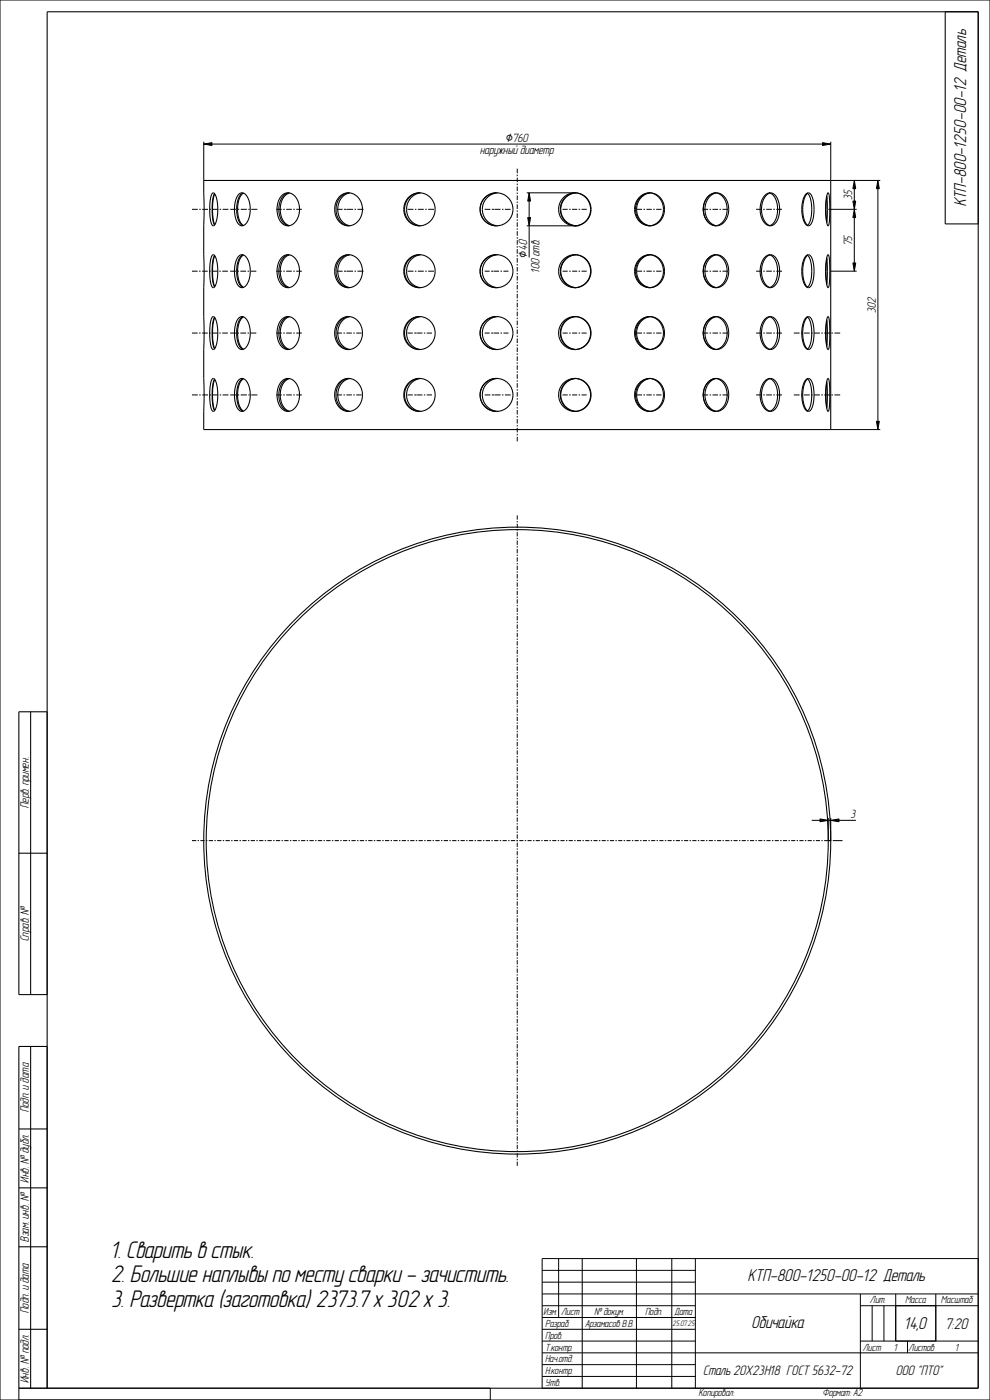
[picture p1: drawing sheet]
<svg xmlns="http://www.w3.org/2000/svg" width="420mm" height="594mm" viewBox="0 0 420 594" stroke-linecap="round" stroke-linejoin="round" font-family="sans-serif">
<path d="M86.4 61.1l3.5-.6v1.2zM348.9 60.5l3.5 .6-3.5 .6zM362.4 76.6l.6 3.5h-1.2zM372.4 76.6l.6 3.5h-1.2zM223.9 92.3h1.2l-.6 3.5zM224.5 81.8l.6 3.5h-1.2zM361.8 85.3h1.2l-.6 3.5zM362.4 88.8l.6 3.5h-1.2zM361.8 111.6h1.2l-.6 3.5zM371.8 178.8h1.2l-.6 3.5zM347.9 347.5l3.5 .6-3.5 .6zM352.4 348.1l3.5-.6v1.2z" fill="#000"/>
<g fill="none" stroke="#000" stroke-width=".42">
<path d="M0 0h420v594h-420zM86.4 61.1l3.5-.6v1.2zM86.4 60.1v16.5M89.9 61.1h259M219.4 71.6v1.9M219.4 74.1v.6M219.4 75.4v1.9M219.4 77.9v.6M219.4 79.1v2M348.9 60.5l3.5 .6-3.5 .6zM352.4 60.1v16.5h21M362.4 76.6l.6 3.5h-1.2z"/>
<path d="M372.4 76.6l.6 3.5h-1.2zM81.4 88.8h2.5M84.5 88.8h.7M85.8 88.8h2.4M88.9 88.8h.6M90.1 88.8h2.5M93.2 88.8h.6M94.5 88.8h2.4M97.7 88.8h2.6M100.9 88.8h.6M102.1 88.8h2.6M105.3 88.8h.7"/>
<path d="M106.6 88.8h2.6M117.2 88.8h2.4M120.2 88.8h.6M121.4 88.8h2.4M124.4 88.8h.7M125.7 88.8h2.4M142.8 88.8h2.5M146 88.8h.6M146.6 88.8h.1M147.2 88.8h2.6M150.4 88.8h.6M151.6 88.8h2.6"/>
<path d="M172.9 88.8h2.5M176 88.8h.6M177.3 88.8h2.5M180.4 88.8h.6M181.6 88.8h2.6M205.6 88.8h2.4M208.7 88.8h.6M209.3 88.8h.1M209.9 88.8h2.4M213 88.8h.6M214.2 88.8h2.4M219.4 81.7v.6"/>
<path d="M219.4 82.9v2M219.4 85.5v.6M219.4 86.7v2M219.4 89.3v.6M219.4 90.5v2M219.4 93.1v.6M219.4 94.3v1.9M219.4 96.9v.6M219.4 98.1v1.9M223.5 95.8h22.1M223.5 81.8h20M223.9 92.3h1.2l-.6 3.5z"/>
<path d="M224.5 81.8l.6 3.5h-1.2zM224.5 85.3v7M224.5 95.8v13.5M238.7 88.8h2.1M241.5 88.8h.6M242.7 88.8h2.2M245.5 88.8h.6M246.7 88.8h2.2M270.1 88.8h2.3M273 88.8h.6M274.2 88.8h2.3M277.1 88.8h.7"/>
<path d="M278.4 88.8h2.2M298.1 88.8h2.3M301 88.8h.7M302.3 88.8h2.3M305.3 88.8h.6M306.5 88.8h2.4M320.8 88.8h2.4M323.8 88.8h.6M325 88.8h2.5M328.1 88.8h.6M329.3 88.8h2.5M351.4 88.8h12"/>
<path d="M361.8 85.3h1.2l-.6 3.5zM362.4 88.8l.6 3.5h-1.2zM362.4 80.1v5.2M362.4 92.3v19.3M372.4 80.1v98.7M81.4 115.1h2.4M84.5 115.1h.6M85.7 115.1h2.4M88.8 115.1h.6M90 115.1h2.4M93 115.1h.7M94.3 115.1h2.4"/>
<path d="M97.7 115.1h2.4M100.7 115.1h.7M102 115.1h2.4M105.1 115.1h.6M106.3 115.1h2.4M117.2 115.1h2.4M120.2 115.1h.6M121.4 115.1h2.4M124.4 115.1h.7M125.7 115.1h2.4M142.8 115.1h2.5M146 115.1h.6"/>
<path d="M146.6 115.1h.1M147.2 115.1h2.6M150.4 115.1h.6M151.6 115.1h2.6M172.9 115.1h2.5M176 115.1h.6M177.3 115.1h2.5M180.4 115.1h.6M181.6 115.1h2.6M205.6 115.1h2.1M208.4 115.1h.6M209 115.1h.1"/>
<path d="M209.6 115.1h2.1M212.3 115.1h.7M213.6 115.1h2.1M219.4 100.7v.6M219.4 101.9v1.9M219.4 104.4v.7M219.4 105.7v1.9M219.4 108.2v.7M219.4 109.5v1.9M219.4 112v.7M219.4 113.3v1.9M219.4 115.8v.6"/>
<path d="M219.4 117.1v1.9M219.4 119.6v.6M238.7 115.1h2.1M241.5 115.1h.6M242.7 115.1h2.2M245.5 115.1h.6M246.7 115.1h2.2M270.1 115.1h2.3M273 115.1h.6M274.2 115.1h2.3M277.1 115.1h.7M278.4 115.1h2.2"/>
<path d="M298.1 115.1h2.3M301 115.1h.7M302.3 115.1h2.3M305.3 115.1h.6M306.5 115.1h2.4M320.8 115.1h2.4M323.8 115.1h.6M325 115.1h2.5M328.1 115.1h.6M329.3 115.1h2.5M352.4 115.1h11M361.8 111.6h1.2l-.6 3.5z"/>
<path d="M219.4 120.9v1.9M219.4 123.4v.6M219.4 124.7v1.9M219.4 127.2v.6M219.4 128.4v2M219.4 131v.6M219.4 132.2v2M219.4 134.8v.6M219.4 136v2M219.4 138.6v.6M219.4 139.8v2M81.4 141.3h2.4"/>
<path d="M84.5 141.3h.6M85.7 141.3h2.4M88.8 141.3h.6M90 141.3h2.4M93 141.3h.7M94.3 141.3h2.4M97.7 141.3h2.4M100.7 141.3h.7M102 141.3h2.4M105.1 141.3h.6M106.3 141.3h2.4M117.2 141.3h2.4"/>
<path d="M120.2 141.3h.6M121.4 141.3h2.4M124.4 141.3h.7M125.7 141.3h2.4M142.8 141.3h2.3M145.7 141.3h.6M147 141.3h2.3M149.9 141.3h.6M151.1 141.3h2.3M172.9 141.3h2.2M175.7 141.3h.7M176.4 141.3h.1"/>
<path d="M177 141.3h2.2M179.8 141.3h.6M181.1 141.3h2.2M205.6 141.3h2.1M208.4 141.3h.6M209 141.3h.1M209.6 141.3h2.1M212.3 141.3h.7M213.6 141.3h2.1M219.4 142.4v.6M219.4 143.6v1.9M219.4 146.2v.6"/>
<path d="M219.4 147.4v1.9M219.4 150v.6M219.4 151.2v1.9M219.4 153.8v.6M219.4 155v1.9M219.4 157.5v.7M219.4 158.8v1.9M238.7 141.3h2.1M241.5 141.3h.6M242.7 141.3h2.2M245.5 141.3h.6M246.7 141.3h2.2"/>
<path d="M270.1 141.3h2.3M273 141.3h.6M274.2 141.3h2.3M277.1 141.3h.7M278.4 141.3h2.2M298.1 141.3h2.3M301 141.3h.7M302.3 141.3h2.3M305.3 141.3h.6M306.5 141.3h2.4M320.8 141.3h2.4M323.8 141.3h.6"/>
<path d="M325 141.3h2.5M328.1 141.3h.6M329.3 141.3h2.5M336.8 141.3h2.4M339.8 141.3h.7M341.1 141.3h2.4M344.1 141.3h.7M345.4 141.3h2.4M348.5 141.3h.6M349.7 141.3h2.4M352.8 141.3h.6M354 141.3h2.4"/>
<path d="M81.4 167.6h2.5M84.5 167.6h.7M85.8 167.6h2.4M88.9 167.6h.6M90.1 167.6h2.5M93.2 167.6h.6M94.5 167.6h2.4M97.7 167.6h2.6M100.9 167.6h.6M102.1 167.6h2.6M105.3 167.6h.7M106.6 167.6h2.6"/>
<path d="M117.2 167.6h2.4M120.2 167.6h.6M121.4 167.6h2.4M124.4 167.6h.7M125.7 167.6h2.4M142.8 167.6h2.3M145.7 167.6h.6M147 167.6h2.3M149.9 167.6h.6M151.1 167.6h2.3M172.9 167.6h2.2M175.7 167.6h.7"/>
<path d="M176.4 167.6h.1M177 167.6h2.2M179.8 167.6h.6M181.1 167.6h2.2M205.6 167.6h2.4M208.7 167.6h.6M209.3 167.6h.1M209.9 167.6h2.4M213 167.6h.6M214.2 167.6h2.4M219.4 161.3v.7M219.4 162.6v1.9"/>
<path d="M219.4 165.1v.7M219.4 166.4v1.9M219.4 168.9v.6M219.4 170.2v1.9M219.4 172.7v.6M219.4 174v1.9M219.4 176.5v.6M219.4 177.8v1.9M238.7 167.6h2.1M241.5 167.6h.6M242.7 167.6h2.2M245.5 167.6h.6"/>
<path d="M246.7 167.6h2.2M270.1 167.6h2.3M273 167.6h.6M274.2 167.6h2.3M277.1 167.6h.7M278.4 167.6h2.2M298.1 167.6h2.3M301 167.6h.7M302.3 167.6h2.3M305.3 167.6h.6M306.5 167.6h2.4M320.8 167.6h2.4"/>
<path d="M323.8 167.6h.6M325 167.6h2.5M328.1 167.6h.6M329.3 167.6h2.5M336.8 167.6h2.4M339.8 167.6h.7M341.1 167.6h2.4M344.1 167.6h.7M345.4 167.6h2.4M348.5 167.6h.6M349.7 167.6h2.4M352.8 167.6h.6"/>
<path d="M354 167.6h2.4M371.8 178.8h1.2l-.6 3.5zM219.4 180.3v.6M219.4 181.5v2M219.4 184.1v.6M219.4 185.3v2M352.4 182.3h21M219.4 218.7v1.8M219.4 221.1v.5M219.4 222.2v1.8M219.4 224.6v.6M219.4 225.8v1.8"/>
<path d="M219.4 228.2v.6M219.4 229.3v1.9M219.4 231.7v.6M219.4 232.9v1.8M219.4 235.3v.6M219.4 236.5v1.8M219.4 238.9v.5M219.4 240v1.8M219.4 242.4v.6M219.4 243.6v1.8M219.4 246v.6M219.4 247.2v1.8"/>
<path d="M219.4 249.5v.6M219.4 250.7v1.8M219.4 253.1v.6M219.4 254.3v1.8M219.4 256.7v.6M219.4 257.8v1.9M219.4 260.2v.6M219.4 261.4v1.8M219.4 263.8v.6M219.4 265v1.8M219.4 267.4v.5M219.4 268.5v1.8"/>
<path d="M219.4 270.9v.6M219.4 272.1v1.8M219.4 274.5v.6M219.4 275.6v1.9M219.4 278v.6M219.4 279.2v1.8M219.4 281.6v.6M219.4 282.8v1.8M219.4 285.2v.5M219.4 286.3v1.8M219.4 288.7v.6M219.4 289.9v1.8"/>
<path d="M219.4 292.3v.6M219.4 293.4v1.9M219.4 295.8v.6M219.4 297v1.8M219.4 299.4v.6M219.4 300.6v1.8M219.4 303v.5M219.4 304.1v1.8M219.4 306.5v.6M219.4 307.7v1.8M219.4 310.1v.6M219.4 311.2v1.9"/>
<path d="M219.4 313.6v.6M219.4 314.8v1.8M219.4 317.2v.6M219.4 318.4v1.8M219.4 320.8v.5M219.4 321.9v1.8M219.4 324.3v.6M219.4 325.5v1.8M219.4 327.9v.6M219.4 329v1.9M219.4 331.4v.6M219.4 332.6v1.8"/>
<path d="M219.4 335v.6M219.4 336.2v1.8M219.4 338.6v.6M219.4 339.7v1.8M81.4 356.7h1.9M83.8 356.7h.6M85 356.7h1.8M87.4 356.7h.6M88.6 356.7h1.8M91 356.7h.5M92.1 356.7h1.8M94.5 356.7h.6"/>
<path d="M95.7 356.7h1.8M98.1 356.7h.6M99.2 356.7h1.9M101.6 356.7h.6M102.8 356.7h1.8M105.2 356.7h.6M106.4 356.7h1.8M108.8 356.7h.5M109.9 356.7h1.8M112.3 356.7h.6M113.5 356.7h1.8M115.9 356.7h.6"/>
<path d="M117 356.7h1.9M119.4 356.7h.6M120.6 356.7h1.8M123 356.7h.6M124.2 356.7h1.8M126.6 356.7h.5M127.7 356.7h1.8M130.1 356.7h.6M131.3 356.7h1.8M133.7 356.7h.6M134.8 356.7h1.9M137.2 356.7h.6"/>
<path d="M138.4 356.7h1.8M140.8 356.7h.6M142 356.7h1.8M144.4 356.7h.5M145.5 356.7h1.8M147.9 356.7h.6M149.1 356.7h1.8M151.5 356.7h.6M152.6 356.7h1.9M155 356.7h.6M156.2 356.7h1.8M158.6 356.7h.6"/>
<path d="M159.8 356.7h1.8M162.2 356.7h.6M163.3 356.7h1.8M165.7 356.7h.6M166.9 356.7h1.8M169.3 356.7h.6M170.5 356.7h1.8M172.9 356.7h.5M174 356.7h1.8M176.4 356.7h.6M177.6 356.7h1.8M180 356.7h.6"/>
<path d="M181.1 356.7h1.9M183.5 356.7h.6M184.7 356.7h1.8M187.1 356.7h.6M188.3 356.7h1.8M190.7 356.7h.5M191.8 356.7h1.8M194.2 356.7h.6M195.4 356.7h1.8M197.8 356.7h.6M198.9 356.7h1.9M201.3 356.7h.6"/>
<path d="M202.5 356.7h1.8M204.9 356.7h.6M206.1 356.7h1.8M208.5 356.7h.5M209.6 356.7h1.8M212 356.7h.6M213.2 356.7h1.8M215.6 356.7h.6M216.7 356.7h1.9M219.1 356.7h.6M219.4 342.1v.6M219.4 343.3v1.8"/>
<path d="M219.4 345.7v.6M219.4 346.9v1.8M219.4 349.3v.5M219.4 350.4v1.8M219.4 352.8v.6M219.4 354v1.8M219.4 356.4v.6M219.4 357.5v1.9M219.4 359.9v.6M220.3 356.7h1.8M222.6 356.7h.6M223.8 356.7h1.8"/>
<path d="M226.1 356.7h.6M227.3 356.7h1.7M229.6 356.7h.6M230.8 356.7h1.7M233.1 356.7h.6M234.3 356.7h1.7M236.6 356.7h.6M237.8 356.7h1.7M240.1 356.7h.6M241.3 356.7h1.7M243.6 356.7h.6M244.8 356.7h1.7"/>
<path d="M247.1 356.7h.6M248.3 356.7h1.7M250.6 356.7h.6M251.8 356.7h1.7M254.1 356.7h.6M255.3 356.7h1.7M257.6 356.7h.6M258.8 356.7h1.7M261.1 356.7h.6M262.2 356.7h1.8M264.6 356.7h.6M265.7 356.7h1.8"/>
<path d="M268.1 356.7h.6M269.2 356.7h1.8M271.6 356.7h.6M272.7 356.7h1.8M275.1 356.7h.5M276.2 356.7h1.8M278.6 356.7h.5M279.7 356.7h1.8M282.1 356.7h.5M283.2 356.7h1.8M285.6 356.7h.5M286.7 356.7h1.8"/>
<path d="M289 356.7h.6M290.2 356.7h1.8M292.5 356.7h.6M293.7 356.7h1.8M296 356.7h.6M297.2 356.7h1.8M299.5 356.7h.6M300.7 356.7h1.7M303 356.7h.6M304.2 356.7h1.7M306.5 356.7h.6M307.7 356.7h1.7"/>
<path d="M310 356.7h.6M311.2 356.7h1.7M313.5 356.7h.6M314.7 356.7h1.7M317 356.7h.6M318.2 356.7h1.7M320.5 356.7h.6M321.7 356.7h1.7M324 356.7h.6M325.2 356.7h1.7M327.5 356.7h.6M328.7 356.7h1.7"/>
<path d="M331 356.7h.6M332.2 356.7h1.7M334.5 356.7h.6M335.7 356.7h1.7M338 356.7h.6M339.1 356.7h1.8M341.5 356.7h.6M342.6 356.7h1.8M344.4 348.1h3.5M345 356.7h.6M346.1 356.7h1.8M347.9 347.5l3.5 .6-3.5 .6z"/>
<path d="M348.5 356.7h.6M351.4 347.1v9.6h-1.8M351.4 348.1h1M352.4 348.1l3.5-.6v1.2zM352.4 347.1v9.6h.3M353.3 356.7h4.1M355.9 348.1h7.2M219.4 361.1v1.8M219.4 363.5v.6M219.4 364.7v1.8M219.4 367.1v.5M219.4 368.2v1.8"/>
<path d="M219.4 370.6v.6M219.4 371.8v1.8M219.4 374.2v.6M219.4 375.3v1.9M219.4 377.7v.6M219.4 378.9v1.8M219.4 381.3v.6M219.4 382.5v1.8M219.4 384.9v.5M219.4 386v1.8M219.4 388.4v.6M219.4 389.6v1.8"/>
<path d="M219.4 392v.6M219.4 393.1v1.9M219.4 395.5v.6M219.4 396.7v1.8M219.4 399.1v.6M219.4 400.3v1.8M219.4 402.7v.5M219.4 403.8v1.8M219.4 406.2v.6M219.4 407.4v1.8M219.4 409.8v.6M219.4 410.9v1.9"/>
<path d="M219.4 413.3v.6M219.4 414.5v1.8M219.4 416.9v.6M219.4 418.1v1.8M219.4 420.5v.5M219.4 421.6v1.8M219.4 424v.6M219.4 425.2v1.8M219.4 427.6v.6M219.4 428.8v1.8M219.4 431.2v.5M219.4 432.3v1.8"/>
<path d="M219.4 434.7v.6M219.4 435.9v1.8M219.4 438.3v.6M219.4 439.4v1.9M219.4 441.8v.6M219.4 443v1.8M219.4 445.4v.6M219.4 446.6v1.8M219.4 449v.5M219.4 450.1v1.8M219.4 452.5v.6M219.4 453.7v1.8"/>
<path d="M219.4 456.1v.6M219.4 457.2v1.9M219.4 459.6v.6M219.4 460.8v1.8M219.4 463.2v.6M219.4 464.4v1.8M219.4 466.8v.5M219.4 467.9v1.8M219.4 470.3v.6M219.4 471.5v1.8M219.4 473.9v.6M219.4 475v1.9"/>
<path d="M219.4 477.4v.6M219.4 478.6v1.8M219.4 481v.6M219.4 482.2v1.8M219.4 484.6v.5M219.4 485.7v1.8M219.4 488.1v.6M219.4 489.3v1.8M219.4 491.7v.6M219.4 492.8v1.9M230 534h185v55h-185zM230 539h65"/>
<path d="M237 534v25M247 534v55M270 534v55M285 534v55M295 534v55M230 544h65M230 549h185M230 554h65M230 559h65M365 554h50M365 549v40M370 554v15"/>
<path d="M375 554v15M380 549v20M397 549v20M230 564h65M230 569h65M230 574h185M230 579h65M365 569h50M385 569v5M8 594v-5h200v5M230 584h65"/>
</g>
<g fill="none" stroke="#000" stroke-width=".45">
<path d="M401 5v90h14M86.4 76.6h266v105.7h-266zM90.1 82l.7-.1 .8 1.3 .8 5.2-.5 5.1-.6 1.6-.8 .7-.6-.4-.4-1.2-.5-4.6 .2-5zM91 82.1l-.7 2.4-.3 4.3 .3 4.3 .7 2.4M91.1 82.3l-.7 2.4-.2 4.1 .2 4.1 .7 2.4M101.3 82.5l1.4-.7 1.4 .7 1.2 1.8 .8 2.8v3.1l-.6 2.6-1.1 2.1-1.5 .9-1.1-.2-1-1-.7-1.6-.5-2.2 .2-4.9 .6-2zM103.1 81.9l-1.1 .8-.9 1.5-.7 4.6 .7 4.6 .9 1.6 1.1 .7M103.3 82l-1 .8-.8 1.6-.7 4.4 .7 4.4 .8 1.6 1 .9M119.6 83l1.9-1.1 2.1 .2 1.9 1.6 1.3 2.7 .2 3.1-.5 2.7-1.5 2.3-2 1.2h-1.6l-1.5-.8-1.2-1.3-.8-2.1-.4-2.4 .2-2.4 .8-2.2zM122.5 81.8l-1.6 .7-1.4 1.6-.9 2.2-.3 2.5 .3 2.6 .9 2.2 1.4 1.5 1.6 .7M122.9 81.9l-1.6 .8-1.3 1.5-.8 2.2-.3 2.4 .3 2.5 .8 2.1 1.3 1.5 1.6 .8M144 83.5l2.2-1.4 2.4-.2 2.4 1.1 1.9 2.2 .8 2.8-.2 2.7-1.2 2.7-2 1.8-2.1 .6-2-.2-1.8-1.1-1.5-1.8-.8-2.3-.1-2.6 .7-2.4z"/>
<path d="M147.8 95.8h.3M148.1 81.8l-2.2 .6-1.7 1.5-1.2 2.2-.5 2.7 .4 2.5 1.1 2.2 1.7 1.6 2.1 .7M148.4 81.9l-2 .7-1.7 1.6-1 2.1-.4 2.5 .4 2.5 1 2.1 1.7 1.6 2 .8M177.9 81.8l2.5 .5 2.2 1.6 1.5 2.2 .5 2.7-.5 2.7-1.5 2.3-2.2 1.5-2.5 .5M177.9 81.8l-2.5 .5-2.2 1.6-1.4 2.2-.5 2.7 .5 2.7 1.4 2.3 2.2 1.5 2.5 .5M177.9 81.8l-2.4 .6-2.1 1.6-1.3 2.2-.5 2.6 .5 2.6 1.3 2.2 2.1 1.6 2.4 .6M177.9 95.8h.2M178.1 81.8h-.2M178.5 81.8l-2.3 .7-1.9 1.5-1.4 2.3-.4 2.5 .4 2.5 1.4 2.3 1.9 1.5 2.3 .7M210.6 81.8a7 7 0 0 1 7 7 7 7 0 0 1-7 7M210.6 81.8l-2.6 .6-2.3 1.5-1.5 2.2-.5 2.7 .5 2.7 1.5 2.2 2.3 1.6 2.6 .5M210.6 81.8l-2.7 .5-2.2 1.6-1.5 2.2-.6 2.7 .6 2.7 1.5 2.3 2.2 1.5 2.7 .5"/>
<path d="M210.6 95.7l.1 .1M210.7 81.9l-2.4 .8-2 1.5-1.2 2.2-.5 2.4 .5 2.5 1.2 2.1 2 1.6 2.3 .7M210.7 95.8h.1M210.7 81.9h.1M210.7 95.8h.4M211.1 81.8l-.4 .1M243.7 95.8h.1M243.7 81.9l-2.3 .7-2 1.6-1.3 2.1-.4 2.5 .4 2.5 1.3 2.1 2 1.6 2.3 .8M243.7 81.9h.1M243.7 95.8h.2M243.9 81.8l2.6 .6 2.1 1.5 1.5 2.3 .5 2.6-.5 2.6-1.5 2.3-2.1 1.5-2.6 .6M243.9 81.8l-2.6 .5-2.3 1.6-1.5 2.2-.5 2.7 .5 2.7 1.5 2.3 2.3 1.5 2.6 .5"/>
<path d="M243.9 81.8l2.6 .5 2.2 1.6 1.5 2.2 .5 2.7-.5 2.7-1.5 2.3-2.2 1.5-2.6 .5M243.9 81.8l-.2 .1M243.9 95.8h.3M243.9 95.8h.4M243.9 81.9l-2.3 .7-2 1.6-1.3 2.1-.4 2.5 .4 2.5 1.3 2.1 2 1.6 2.3 .8M244.2 81.8h-.3M244.3 81.8l-.4 .1M271.3 83.6l2.2-1.4 2.7-.4 2.5 .9 2 2 1.1 2.7v2.8l-1.1 2.8-1.8 1.8-2.2 .9h-2.3l-2.2-1-1.7-1.7-1-2.3-.3-2.5 .6-2.4zM275.2 95.8h.1M275.2 81.9l-2.2 .7-1.8 1.6-1.2 2.1-.4 2.5 .4 2.5 1.2 2.1 1.8 1.6 2.2 .8M275.2 81.9h.1M275.2 95.8h.4"/>
<path d="M275.4 81.8h.2M275.6 81.8l-.4 .1M275.6 95.8h-.2M275.6 81.8l2.3 .7 1.9 1.5 1.2 2.2 .5 2.6-.5 2.6-1.2 2.2-1.9 1.5-2.3 .7M275.7 95.8h.1M275.7 81.9l-2.2 .7-1.8 1.6-1.2 2.1-.4 2.5 .4 2.5 1.2 2.1 1.8 1.6 2.2 .8M275.8 81.8l-.1 .1M298.3 88.8l.5 2.7 1.2 2.3 1.8 1.5 2.1 .5M298.3 88.8l.2-1.9 .7-1.7 .9-1.5 1.5-1.2 1.5-.6h1.6l1.6 .7 1.2 1.1 1 1.7 .5 1.8 .1 2.3-.4 2-.8 1.9-1.1 1.2-1.3 .9-1.6 .3M298.4 88.8l.4 2.5 1 2.1 1.5 1.6 1.9 .8M303.2 81.9l-1.9 .7-1.5 1.6-1 2.1-.4 2.5M303.2 95.8h.1"/>
<path d="M303.2 81.9h.1M303.2 95.8h.6M303.8 81.9h-.6M303.8 81.9h.1M303.9 81.9l-1.9 .7-1.5 1.6-1.1 2.1-.3 2.5 .3 2.5 1.1 2.1 1.5 1.6 1.9 .8M303.9 95.8h-.1M303.9 81.9l1.8 .7 1.5 1.6 .9 2.1 .4 2.5-.4 2.5-.9 2.1-1.5 1.6-1.8 .8M324.6 82.8l1.7-.9 1.8 .3 1.5 1.7 .9 2.5 .2 3.1-.6 3.2-1.2 2.1-1.7 1-1.4-.2-1.4-1-1-1.5-.7-2.2-.2-2.3 .2-2.2 .8-2.1zM326.3 81.8l1.5 .8 1.1 1.5 .7 2.2 .3 2.5-.3 2.5-.7 2.2-1.1 1.6-1.5 .7M326.6 81.9l-1.4 .8-1.1 1.6-.8 2.1-.2 2.4 .2 2.4 .8 2.1 1.1 1.6 1.4 .8M341.9 82.3l1.1-.5 1 .7 .8 1.6 .5 2.8v3.4l-.5 2.9-.7 1.8-1.1 .8-1-.4-.8-1.2-1-4 .3-4.6 .6-2zM342.4 81.9l.8 .9 .6 1.5 .6 4.5-.6 4.6-.6 1.5-.8 .8"/>
<path d="M342.6 82l-.8 1-.7 1.5-.6 4.3 .6 4.3 .7 1.5 .8 1M350.7 83.1l.3 5.7-.3 5.7M350.8 83.6l-.4 5.2 .4 5.3M351.2 81.9l.3 .1 .3 1.3 .2 5-.1 5.5-.6 2-.7-2-.4-4.6 .3-4.5zM90.1 108.3l.7-.1 .8 1.3 .8 5.1-.5 5.1-.6 1.7-.8 .7-.6-.4-.4-1.3-.5-4.5 .2-5.1zM91 108.4l-.7 2.3-.3 4.4 .3 4.3 .7 2.3M91.1 108.5l-.7 2.5-.2 4.1 .2 4 .7 2.5M101.3 108.7l1.4-.6 1.4 .6 1.2 1.9 .8 2.8v3l-.6 2.6-1.1 2.2-1.5 .8-1.1-.2-1-.9-.7-1.6-.5-2.3 .2-4.9 .6-2zM103.1 108.1l-1.1 .8-.9 1.6-.7 4.6 .7 4.6 .9 1.5 1.1 .8M103.3 108.2l-1 .9-.8 1.5-.7 4.5 .7 4.4 .8 1.5 1 .9M119.6 109.2l1.9-1.1 2.1 .3 1.9 1.5 1.3 2.8 .2 3-.5 2.7-1.5 2.3-2 1.2-1.6 .1-1.5-.8-1.2-1.4-.8-2.1-.4-2.4 .2-2.3 .8-2.2zM122.5 108.1l-1.6 .7-1.4 1.5-.9 2.2-.3 2.6 .3 2.5 .9 2.2 1.4 1.6 1.6 .6"/>
<path d="M122.9 108.1l-1.6 .8-1.3 1.6-.8 2.1-.3 2.5 .3 2.4 .8 2.1 1.3 1.6 1.6 .8M147.8 108.1l2.2 .5 2 1.5 1.3 2.3 .5 2.7-.5 2.6-1.3 2.3-2 1.5-2.2 .6M147.8 108.1l-2.3 .5-1.8 1.5-1.3 2.3-.4 2.7 .4 2.6 1.3 2.3 1.8 1.5 2.3 .6M147.8 108.1l-2.1 .7-1.7 1.6-1.1 2.1-.4 2.6 .4 2.5 1.1 2.2 1.7 1.5 2.1 .7M148.1 108.1h-.3M148.4 108.1l-2 .8-1.7 1.5-1 2.2-.4 2.5 .4 2.4 1 2.2 1.7 1.5 2 .8M177.9 108.1l2.5 .5 2.2 1.5 1.5 2.3 .5 2.7-.5 2.6-1.5 2.3-2.2 1.5-2.5 .6M177.9 108.1l-2.5 .5-2.2 1.5-1.4 2.3-.5 2.7 .5 2.6 1.4 2.3 2.2 1.5 2.5 .6M177.9 108.1l-2.4 .6-2.1 1.5-1.3 2.3-.5 2.6 .5 2.6 1.3 2.2 2.1 1.5 2.4 .7M178.1 108.1h-.2M178.5 108.1l-2.3 .7-1.9 1.5-1.4 2.3-.4 2.5 .4 2.4 1.4 2.3 1.9 1.5 2.3 .7M210.6 108.1a7 7 0 0 1 7 7 7 7 0 0 1-7 7"/>
<path d="M210.6 108.1l-2.6 .5-2.3 1.5-1.5 2.3-.5 2.7 .5 2.6 1.5 2.3 2.3 1.5 2.6 .6M210.6 108.1l-2.7 .5-2.2 1.5-1.5 2.3-.6 2.7 .6 2.6 1.5 2.3 2.2 1.5 2.7 .6M210.7 108.1l-2.4 .8-2 1.6-1.2 2.1-.5 2.5 .5 2.4 1.2 2.2 2 1.5 2.4 .8M210.7 108.1h.1M211.1 108.1h-.4M243.7 108.1l-2.3 .8-2 1.5-1.3 2.2-.4 2.5 .4 2.4 1.3 2.2 2 1.5 2.3 .8M243.7 108.1h.1M243.9 108.1l2.6 .6 2.1 1.5 1.5 2.2 .5 2.7-.5 2.6-1.5 2.2-2.1 1.6-2.6 .6M243.9 108.1l-2.6 .5-2.3 1.5-1.5 2.3-.5 2.7 .5 2.6 1.5 2.3 2.3 1.5 2.6 .6M243.9 108.1l2.6 .5 2.2 1.5 1.5 2.3 .5 2.7-.5 2.6-1.5 2.3-2.2 1.5-2.6 .6M243.9 108.1h-.2M243.9 108.1l-2.6 .9-1.8 1.6-1.2 2.2-.4 2.5 .5 2.5 1.4 2.1 2 1.4 2.5 .7"/>
<path d="M244.2 108.1h-.3M244.3 108.1h-.4M275.2 108.1l-2.2 .8-1.8 1.5-1.2 2.2-.4 2.5 .4 2.4 1.2 2.2 1.8 1.5 2.2 .8M275.2 108.1h.1M275.4 108.1h.2M275.6 108.1h-.4M275.6 108.1l2.3 .6 1.9 1.6 1.2 2.2 .5 2.6-.5 2.5-1.2 2.2-1.9 1.6-2.3 .6M275.6 108.1l-2.4 .5-2.1 1.5-1.4 2.3-.5 2.7 .5 2.6 1.4 2.3 2.1 1.5 2.4 .6M275.6 108.1l2.5 .5 2 1.5 1.3 2.3 .5 2.7-.5 2.6-1.3 2.3-2 1.5-2.5 .6M275.7 108.1l-2.2 .8-1.8 1.5-1.2 2.2-.4 2.5 .4 2.4 1.2 2.2 1.8 1.5 2.3 .8M275.8 108.1h-.1M298.4 115.1l.4 2.4 1 2.2 1.5 1.5 1.9 .8"/>
<path d="M303.2 108.1l-1.9 .8-1.5 1.5-1 2.2-.4 2.5M303.2 108.1h.1M303.8 108.1h-.6M303.8 108.1h.1M303.9 108.1l1.6 .3 1.3 .8 1.1 1.3 .8 1.9 .4 2-.1 2.2-.5 1.9-1 1.7-1.2 1.1-1.6 .7h-1.6l-1.5-.6-1.5-1.2-.9-1.5-.7-1.8-.2-1.8M303.9 108.1l-2.1 .5-1.8 1.5-1.2 2.3-.5 2.7M303.9 108.1l-1.9 .8-1.5 1.5-1.1 2.2-.3 2.5 .3 2.4 1.1 2.2 1.5 1.5 1.9 .8M303.9 108.1l1.8 .8 1.5 1.5 .9 2.2 .4 2.5-.4 2.4-.9 2.2-1.5 1.5-1.8 .8M324.6 109.1l1.7-1 1.8 .4 1.5 1.6 .9 2.6 .2 3.1-.6 3.2-1.2 2-1.7 1-1.4-.1-1.4-1-1-1.6-.7-2.2-.2-2.2 .2-2.2 .8-2.1zM326.3 108.1l1.5 .7 1.1 1.6 .7 2.2 .3 2.5-.3 2.5-.7 2.2-1.1 1.5-1.5 .7M326.6 108.2l-1.4 .8-1.1 1.6-.8 2.1-.2 2.4 .2 2.4 .8 2.1 1.1 1.5 1.4 .9M341.9 108.6l1.1-.5 1 .6 .8 1.7 .5 2.8v3.3l-.5 3-.7 1.8-1.1 .8-1-.4-.8-1.2-1-4.1 .3-4.6 .6-1.9z"/>
<path d="M342.4 108.2l.8 .8 .6 1.5 .6 4.6-.6 4.5-.6 1.5-.8 .8M342.6 108.3l-.8 .9-.7 1.6-.6 4.3 .6 4.2 .7 1.6 .8 .9M350.7 109.3l.3 5.8-.3 5.7M350.8 109.8l-.4 5.3 .4 5.2M351.2 108.1l.3 .2 .3 1.3 .2 4.9-.1 5.6-.6 2-.7-2.1-.4-4.6 .3-4.4zM90.1 134.5l.7-.1 .8 1.3 .8 5.2-.5 5.1-.6 1.6-.8 .7-.6-.4-.4-1.2-.5-4.6 .2-5zM91 134.6l-.7 2.4-.3 4.3 .3 4.3 .7 2.4M91.1 134.8l-.7 2.4-.2 4.1 .2 4.1 .7 2.4M101.3 135l1.4-.7 1.4 .7 1.2 1.8 .8 2.8v3.1l-.6 2.6-1.1 2.1-1.5 .9-1.1-.2-1-1-.7-1.6-.5-2.2 .2-4.9 .6-2zM103.1 134.4l-1.1 .8-.9 1.5-.7 4.6 .7 4.6 .9 1.6 1.1 .7M103.3 134.5l-1 .8-.8 1.6-.7 4.4 .7 4.4 .8 1.6 1 .9M119.6 135.5l1.9-1.1 2.1 .2 1.9 1.6 1.3 2.7 .2 3.1-.5 2.7-1.5 2.3-2 1.2h-1.6l-1.5-.8-1.2-1.3-.8-2.1-.4-2.4 .2-2.4 .8-2.2z"/>
<path d="M122.5 134.3l-1.6 .7-1.4 1.6-.9 2.2-.3 2.5 .3 2.6 .9 2.2 1.4 1.5 1.6 .7M122.9 134.4l-1.6 .8-1.3 1.5-.8 2.2-.3 2.4 .3 2.5 .8 2.1 1.3 1.5 1.6 .8M144 136l2.2-1.4 2.4-.2 2.5 1.1 1.8 2.2 .8 2.8-.2 2.7-1.2 2.7-2 1.8-2.1 .6-2-.2-1.8-1.1-1.5-1.8-.8-2.3-.1-2.6 .7-2.4zM147.8 122l.3 .1M148.1 134.3l-2.2 .6-1.7 1.5-1.2 2.2-.5 2.7 .4 2.5 1.1 2.2 1.7 1.6 2.1 .7M148.4 134.4l-2 .7-1.7 1.6-1 2.1-.4 2.5 .4 2.5 1 2.1 1.7 1.6 2 .8M177.9 134.3l2.5 .5 2.2 1.6 1.5 2.2 .5 2.7-.5 2.7-1.5 2.3-2.2 1.5-2.5 .5M177.9 134.3l-2.5 .5-2.2 1.6-1.4 2.2-.5 2.7 .5 2.7 1.4 2.3 2.2 1.5 2.5 .5M177.9 134.3l-2.4 .6-2.1 1.6-1.3 2.2-.5 2.6 .5 2.6 1.3 2.2 2.1 1.6 2.4 .6M177.9 122.1h.2M178.1 134.3h-.2M178.5 134.3l-2.3 .7-1.9 1.5-1.4 2.3-.4 2.5 .4 2.5 1.4 2.3 1.9 1.5 2.3 .7"/>
<path d="M210.6 134.3a7 7 0 0 1 7 7 7 7 0 0 1-7 7M210.6 134.3l-2.6 .6-2.3 1.5-1.5 2.2-.5 2.7 .5 2.7 1.5 2.2 2.3 1.6 2.6 .5M210.6 134.3l-2.7 .5-2.2 1.6-1.5 2.2-.6 2.7 .6 2.7 1.5 2.3 2.2 1.5 2.7 .5M210.7 134.4l-2.4 .8-2 1.5-1.2 2.2-.5 2.4 .5 2.5 1.2 2.1 2 1.6 2.3 .7M210.7 122h.1M210.7 134.4h.1M210.7 122h.4M211.1 134.3l-.4 .1M243.7 122h.1M243.7 134.4l-2.3 .7-2 1.6-1.3 2.1-.4 2.5 .4 2.5 1.3 2.1 2 1.6 2.3 .8M243.7 134.4h.1M243.7 122h.2"/>
<path d="M243.9 134.3l2.6 .6 2.1 1.5 1.5 2.3 .5 2.6-.5 2.6-1.5 2.3-2.1 1.5-2.6 .6M243.9 134.3l-2.6 .5-2.3 1.6-1.5 2.2-.5 2.7 .5 2.7 1.5 2.3 2.3 1.5 2.6 .5M243.9 134.3l2.6 .5 2.2 1.6 1.5 2.2 .5 2.7-.5 2.7-1.5 2.3-2.2 1.5-2.6 .5M243.9 134.3l-.2 .1M243.9 122h.3M243.9 134.4l-2.3 .7-2 1.6-1.3 2.1-.4 2.5 .4 2.5 1.3 2.1 2 1.6 2.3 .8M244.2 134.3h-.3M244.3 134.3l-.4 .1M271.3 136.1l2.2-1.4 2.7-.4 2.5 .9 2 2 1.1 2.7v2.8l-1.1 2.8-1.8 1.8-2.2 .9h-2.3l-2.2-1-1.7-1.7-1-2.3-.3-2.5 .6-2.4zM275.2 122h.1M275.2 134.4l-2.2 .7-1.8 1.6-1.2 2.1-.4 2.5 .4 2.5 1.2 2.1 1.8 1.6 2.2 .8M275.2 134.4h.1"/>
<path d="M275.2 122h.4M275.4 134.3h.2M275.6 134.3l-.4 .1M275.6 122l-.2 .1M275.6 134.3l2.3 .7 1.9 1.5 1.2 2.2 .5 2.6-.5 2.6-1.2 2.2-1.9 1.5-2.3 .7M275.7 134.4l-2.2 .7-1.8 1.6-1.2 2.1-.4 2.5 .4 2.5 1.2 2.1 1.8 1.6 2.2 .8M275.8 134.3l-.1 .1M303.2 134.4l-1.9 .7-1.5 1.6-1 2.1-.4 2.5M303.2 122h.1M303.2 134.4h.1M303.2 122h.6M303.8 134.4h-.6"/>
<path d="M303.8 134.4h.1M303.9 134.4l-1.9 .7-1.5 1.6-1.1 2.1-.3 2.5 .3 2.5 1.1 2.1 1.5 1.6 1.9 .8M303.9 122h-.1M303.9 134.4l1.8 .7 1.5 1.6 .9 2.1 .4 2.5-.4 2.5-.9 2.1-1.5 1.6-1.8 .8M324.6 135.3l1.7-.9 1.8 .3 1.5 1.7 .9 2.5 .2 3.1-.6 3.2-1.2 2.1-1.7 1-1.4-.2-1.4-1-1-1.5-.7-2.2-.2-2.3 .2-2.2 .8-2.1zM326.3 134.3l1.5 .8 1.1 1.5 .7 2.2 .3 2.5-.3 2.5-.7 2.2-1.1 1.6-1.5 .7M326.6 134.4l-1.4 .8-1.1 1.6-.8 2.1-.2 2.4 .2 2.4 .8 2.1 1.1 1.6 1.4 .8M341.9 134.8l1.1-.5 1 .7 .8 1.6 .5 2.8v3.4l-.5 2.9-.7 1.8-1.1 .8-1-.4-.8-1.2-1-4 .3-4.6 .6-2zM342.4 134.4l.8 .9 .6 1.5 .6 4.5-.6 4.6-.6 1.5-.8 .8M342.6 134.5l-.8 1-.7 1.5-.6 4.3 .6 4.3 .7 1.5 .8 1M350.7 135.6l.3 5.7-.3 5.7M350.8 136.1l-.4 5.2 .4 5.3"/>
<path d="M351.2 134.4l.3 .1 .3 1.3 .2 5-.1 5.5-.6 2-.7-2-.4-4.6 .3-4.5zM147.8 148.3h.3M177.9 148.3h.2M210.6 148.2l.1 .1M210.7 148.3h.1M210.7 148.3h.4M243.7 148.3h.1M243.7 148.3h.2M243.9 148.3h.3M243.9 148.3h.4M275.2 148.3h.1M275.2 148.3h.4"/>
<path d="M275.6 148.3h-.2M275.7 148.3h.1M298.3 141.3l.5 2.7 1.2 2.3 1.8 1.5 2.1 .5M298.3 141.3l.2-1.9 .7-1.7 .9-1.5 1.5-1.2 1.5-.6h1.6l1.6 .7 1.2 1.1 1 1.7 .5 1.8 .1 2.3-.4 2-.8 1.9-1.1 1.2-1.3 .9-1.6 .3M298.4 141.3l.4 2.5 1 2.1 1.5 1.6 1.9 .8M303.2 148.3h.1M303.2 148.3h.6M303.9 148.3h-.1M90.1 160.8l.7-.1 .8 1.3 .8 5.1-.5 5.1-.6 1.7-.8 .7-.6-.4-.4-1.3-.5-4.5 .2-5.1zM91 160.9l-.7 2.3-.3 4.4 .3 4.3 .7 2.3M91.1 161l-.7 2.5-.2 4.1 .2 4 .7 2.5M101.3 161.2l1.4-.6 1.4 .6 1.2 1.9 .8 2.8v3l-.6 2.6-1.1 2.2-1.5 .8-1.1-.2-1-.9-.7-1.6-.5-2.3 .2-4.9 .6-2z"/>
<path d="M103.1 160.6l-1.1 .8-.9 1.6-.7 4.6 .7 4.6 .9 1.5 1.1 .8M103.3 160.7l-1 .9-.8 1.5-.7 4.5 .7 4.4 .8 1.5 1 .9M119.6 161.7l1.9-1.1 2.1 .3 1.9 1.5 1.3 2.8 .2 3-.5 2.7-1.5 2.3-2 1.2-1.6 .1-1.5-.8-1.2-1.4-.8-2.1-.4-2.4 .2-2.3 .8-2.2zM122.5 160.6l-1.6 .7-1.4 1.5-.9 2.2-.3 2.6 .3 2.5 .9 2.2 1.4 1.6 1.6 .6M122.9 160.6l-1.6 .8-1.3 1.6-.8 2.1-.3 2.5 .3 2.4 .8 2.1 1.3 1.6 1.6 .8M147.8 160.6l2.2 .5 2 1.5 1.3 2.3 .5 2.7-.5 2.6-1.3 2.3-2 1.5-2.2 .6M147.8 160.6l-2.3 .5-1.8 1.5-1.3 2.3-.4 2.7 .4 2.6 1.3 2.3 1.8 1.5 2.3 .6M147.8 174.5l.3 .1M147.8 160.6l-2.1 .7-1.7 1.6-1.1 2.1-.4 2.6 .4 2.5 1.1 2.2 1.7 1.5 2.1 .7M148.1 160.6h-.3M148.4 160.6l-2 .8-1.7 1.5-1 2.2-.4 2.5 .4 2.4 1 2.2 1.7 1.5 2 .8M177.9 160.6l2.5 .5 2.2 1.5 1.5 2.3 .5 2.7-.5 2.6-1.5 2.3-2.2 1.5-2.5 .6"/>
<path d="M177.9 160.6l-2.5 .5-2.2 1.5-1.4 2.3-.5 2.7 .5 2.6 1.4 2.3 2.2 1.5 2.5 .6M177.9 160.6l-2.4 .6-2.1 1.5-1.3 2.3-.5 2.6 .5 2.6 1.3 2.2 2.1 1.5 2.4 .7M177.9 174.6h.2M178.1 160.6h-.2M178.5 160.6l-2.3 .7-1.9 1.5-1.4 2.3-.4 2.5 .4 2.4 1.4 2.3 1.9 1.5 2.3 .7M210.6 160.6a7 7 0 0 1 7 7 7 7 0 0 1-7 7M210.6 160.6l-2.6 .5-2.3 1.5-1.5 2.3-.5 2.7 .5 2.6 1.5 2.3 2.3 1.5 2.6 .6M210.6 160.6l-2.7 .5-2.2 1.5-1.5 2.3-.6 2.7 .6 2.6 1.5 2.3 2.2 1.5 2.7 .6M210.7 160.6l-2.4 .8-2 1.6-1.2 2.1-.5 2.5 .5 2.4 1.2 2.2 2 1.5 2.4 .8M210.7 174.5h.1M210.7 160.6h.1M210.7 174.5h.4"/>
<path d="M211.1 160.6h-.4M243.7 174.5h.1M243.7 160.6l-2.3 .8-2 1.5-1.3 2.2-.4 2.5 .4 2.4 1.3 2.2 2 1.5 2.3 .8M243.7 160.6h.1M243.7 174.5h.2M243.9 160.6l2.6 .6 2.1 1.5 1.5 2.2 .5 2.7-.5 2.6-1.5 2.2-2.1 1.6-2.6 .6M243.9 160.6l-2.6 .5-2.3 1.5-1.5 2.3-.5 2.7 .5 2.6 1.5 2.3 2.3 1.5 2.6 .6M243.9 160.6l2.6 .5 2.2 1.5 1.5 2.3 .5 2.7-.5 2.6-1.5 2.3-2.2 1.5-2.6 .6M243.9 160.6h-.2M243.9 174.5h.3M243.9 160.6l-2.6 .9-1.8 1.6-1.2 2.2-.4 2.5 .5 2.5 1.4 2.1 2 1.4 2.5 .7M244.2 160.6h-.3"/>
<path d="M244.3 160.6h-.4M275.2 174.5h.1M275.2 160.6l-2.2 .8-1.8 1.5-1.2 2.2-.4 2.5 .4 2.4 1.2 2.2 1.8 1.5 2.2 .8M275.2 160.6h.1M275.2 174.5h.4M275.4 160.6h.2M275.6 160.6h-.4M275.6 174.5l-.2 .1M275.6 160.6l2.3 .6 1.9 1.6 1.2 2.2 .5 2.6-.5 2.5-1.2 2.2-1.9 1.6-2.3 .6M275.6 160.6l-2.4 .5-2.1 1.5-1.4 2.3-.5 2.7 .5 2.6 1.4 2.3 2.1 1.5 2.4 .6M275.6 160.6l2.5 .5 2 1.5 1.3 2.3 .5 2.7-.5 2.6-1.3 2.3-2 1.5-2.5 .6M275.7 160.6l-2.2 .8-1.8 1.5-1.2 2.2-.4 2.5 .4 2.4 1.2 2.2 1.8 1.5 2.3 .8"/>
<path d="M275.8 160.6h-.1M298.4 167.6l.4 2.4 1 2.2 1.5 1.5 1.9 .8M303.2 160.6l-1.9 .8-1.5 1.5-1 2.2-.4 2.5M303.2 174.5h.1M303.2 160.6h.1M303.2 174.5h.6M303.8 160.6h-.6M303.8 160.6h.1M303.9 160.6l1.6 .3 1.3 .8 1.1 1.3 .8 1.9 .4 2-.1 2.2-.5 1.9-1 1.7-1.2 1.1-1.6 .7h-1.6l-1.5-.6-1.5-1.2-.9-1.5-.7-1.8-.2-1.8M303.9 160.6l-2.1 .5-1.8 1.5-1.2 2.3-.5 2.7M303.9 160.6l-1.9 .8-1.5 1.5-1.1 2.2-.3 2.5 .3 2.4 1.1 2.2 1.5 1.5 1.9 .8M303.9 174.5h-.1"/>
<path d="M303.9 160.6l1.8 .8 1.5 1.5 .9 2.2 .4 2.5-.4 2.4-.9 2.2-1.5 1.5-1.8 .8M324.6 161.6l1.7-1 1.8 .4 1.5 1.6 .9 2.6 .2 3.1-.6 3.2-1.2 2-1.7 1-1.4-.1-1.4-1-1-1.6-.7-2.2-.2-2.2 .2-2.2 .8-2.1zM326.3 160.6l1.5 .7 1.1 1.6 .7 2.2 .3 2.5-.3 2.5-.7 2.2-1.1 1.5-1.5 .7M326.6 160.7l-1.4 .8-1.1 1.6-.8 2.1-.2 2.4 .2 2.4 .8 2.1 1.1 1.5 1.4 .9M341.9 161.1l1.1-.5 1 .6 .8 1.7 .5 2.8v3.3l-.5 3-.7 1.8-1.1 .8-1-.4-.8-1.2-1-4.1 .3-4.6 .6-1.9zM342.4 160.7l.8 .8 .6 1.5 .6 4.6-.6 4.5-.6 1.5-.8 .8M342.6 160.8l-.8 .9-.7 1.6-.6 4.3 .6 4.2 .7 1.6 .8 .9M350.7 161.8l.3 5.8-.3 5.7M350.8 162.3l-.4 5.3 .4 5.2M351.2 160.6l.3 .2 .3 1.3 .2 4.9-.1 5.6-.6 2-.7-2.1-.4-4.6 .3-4.4zM125.4 262.6a133 133 0 0 1 144.9-28.9 133 133 0 0 1 82.1 122.9h-1a132 132 0 0 0-195.4-115.6 132 132 0 0 0-7.6 226.9 132 132 0 0 0 202.7-102.2l.3-9h1a133 133 0 0 1-183.9 122.9 133 133 0 0 1-43.1-217zM13 302v120"/>
<path d="M20 302h-12v120h12M8 362h12M13 444v145M20 444h-12v145h407v-584h-395v584M8 479h12M8 504h12M8 529h12M8 564h12"/>
</g>
<g font-size="10.2">
<text x="47.3" y="533.6">1. Сварить в стык.</text>
<text x="47.3" y="544.1">2. Большие наплывы по месту сварки - зачистить.</text>
<text x="47.3" y="554.6">3. Развертка (заготовка) 2373.7 х 302 х 3.</text>
</g>
<g font-size="7.3">
<text x="409.9" y="87.5" transform="rotate(-90 409.9 87.5)">КТП-800-1250-00-12 Деталь</text>
<text x="317.5" y="543.4">КТП-800-1250-00-12 Деталь</text>
<text x="318.9" y="563.4">Обичайка</text>
<text x="383.9" y="564">14,0</text>
</g>
<text font-size="6.6" x="401.4" y="563.8">7:20</text>
<g font-size="5.9">
<text x="298.4" y="583.5">Сталь 20Х23Н18 ГОСТ 5632-72</text>
<text x="380.1" y="583.5">ООО &quot;ПТО&quot;</text>
</g>
<g font-size="5.3">
<text x="214.6" y="60.3">⌀760</text>
<text x="223.6" y="109.3" transform="rotate(-90 223.6 109.3)">⌀40</text>
</g>
<g font-size="5.1">
<text x="203.7" y="65.5">наружный диаметр</text>
<text x="361.6" y="85" transform="rotate(-90 361.6 85)">35</text>
<text x="361.6" y="104.1" transform="rotate(-90 361.6 104.1)">75</text>
<text x="228.9" y="115.7" transform="rotate(-90 228.9 115.7)">100 отв.</text>
<text x="371.6" y="132.9" transform="rotate(-90 371.6 132.9)">302</text>
<text x="12.3" y="342.9" transform="rotate(-90 12.3 342.9)">Перв. примен.</text>
<text x="360.9" y="347.2">3</text>
<text x="12.3" y="399.3" transform="rotate(-90 12.3 399.3)">Справ. №</text>
<text x="12.3" y="472" transform="rotate(-90 12.3 472)">Подп. и дата</text>
<text x="12.3" y="501.9" transform="rotate(-90 12.3 501.9)">Инв. № дубл.</text>
<text x="12.3" y="526.8" transform="rotate(-90 12.3 526.8)">Взам. инв. №</text>
<text x="12.3" y="557" transform="rotate(-90 12.3 557)">Подп. и дата</text>
<text x="12.3" y="586.9" transform="rotate(-90 12.3 586.9)">Инв. № подл.</text>
</g>
<g font-size="4.4">
<text x="369.2" y="553">Лит.</text>
<text x="384.1" y="553">Масса</text>
<text x="399.3" y="553">Масштаб</text>
<text x="230.6" y="558">Изм.</text>
<text x="231.4" y="563">Pазраб.</text>
<text x="238.2" y="558">Лист</text>
<text x="248.4" y="563">Арзамасов В.В.</text>
<text x="252.2" y="558">№ докум.</text>
<text x="273.9" y="558">Подп.</text>
<text x="286.3" y="558">Дата</text>
<text x="231.4" y="568">Пров.</text>
<text x="231.4" y="573">Т.контр.</text>
<text x="366.2" y="573">Лист</text>
<text x="379.4" y="573">1</text>
<text x="385.6" y="573">Листов</text>
<text x="405.4" y="573">1</text>
<text x="231.4" y="578">Нач.отд.</text>
<text x="231.4" y="583">Н.контр.</text>
<text x="231.4" y="588">Утв.</text>
<text x="296.5" y="592.5">Копировал:</text>
<text x="349" y="592.5">Формат: А2</text>
</g>
<text font-size="3.4" x="285.3" y="562.7">25.07.25</text>
</svg>
